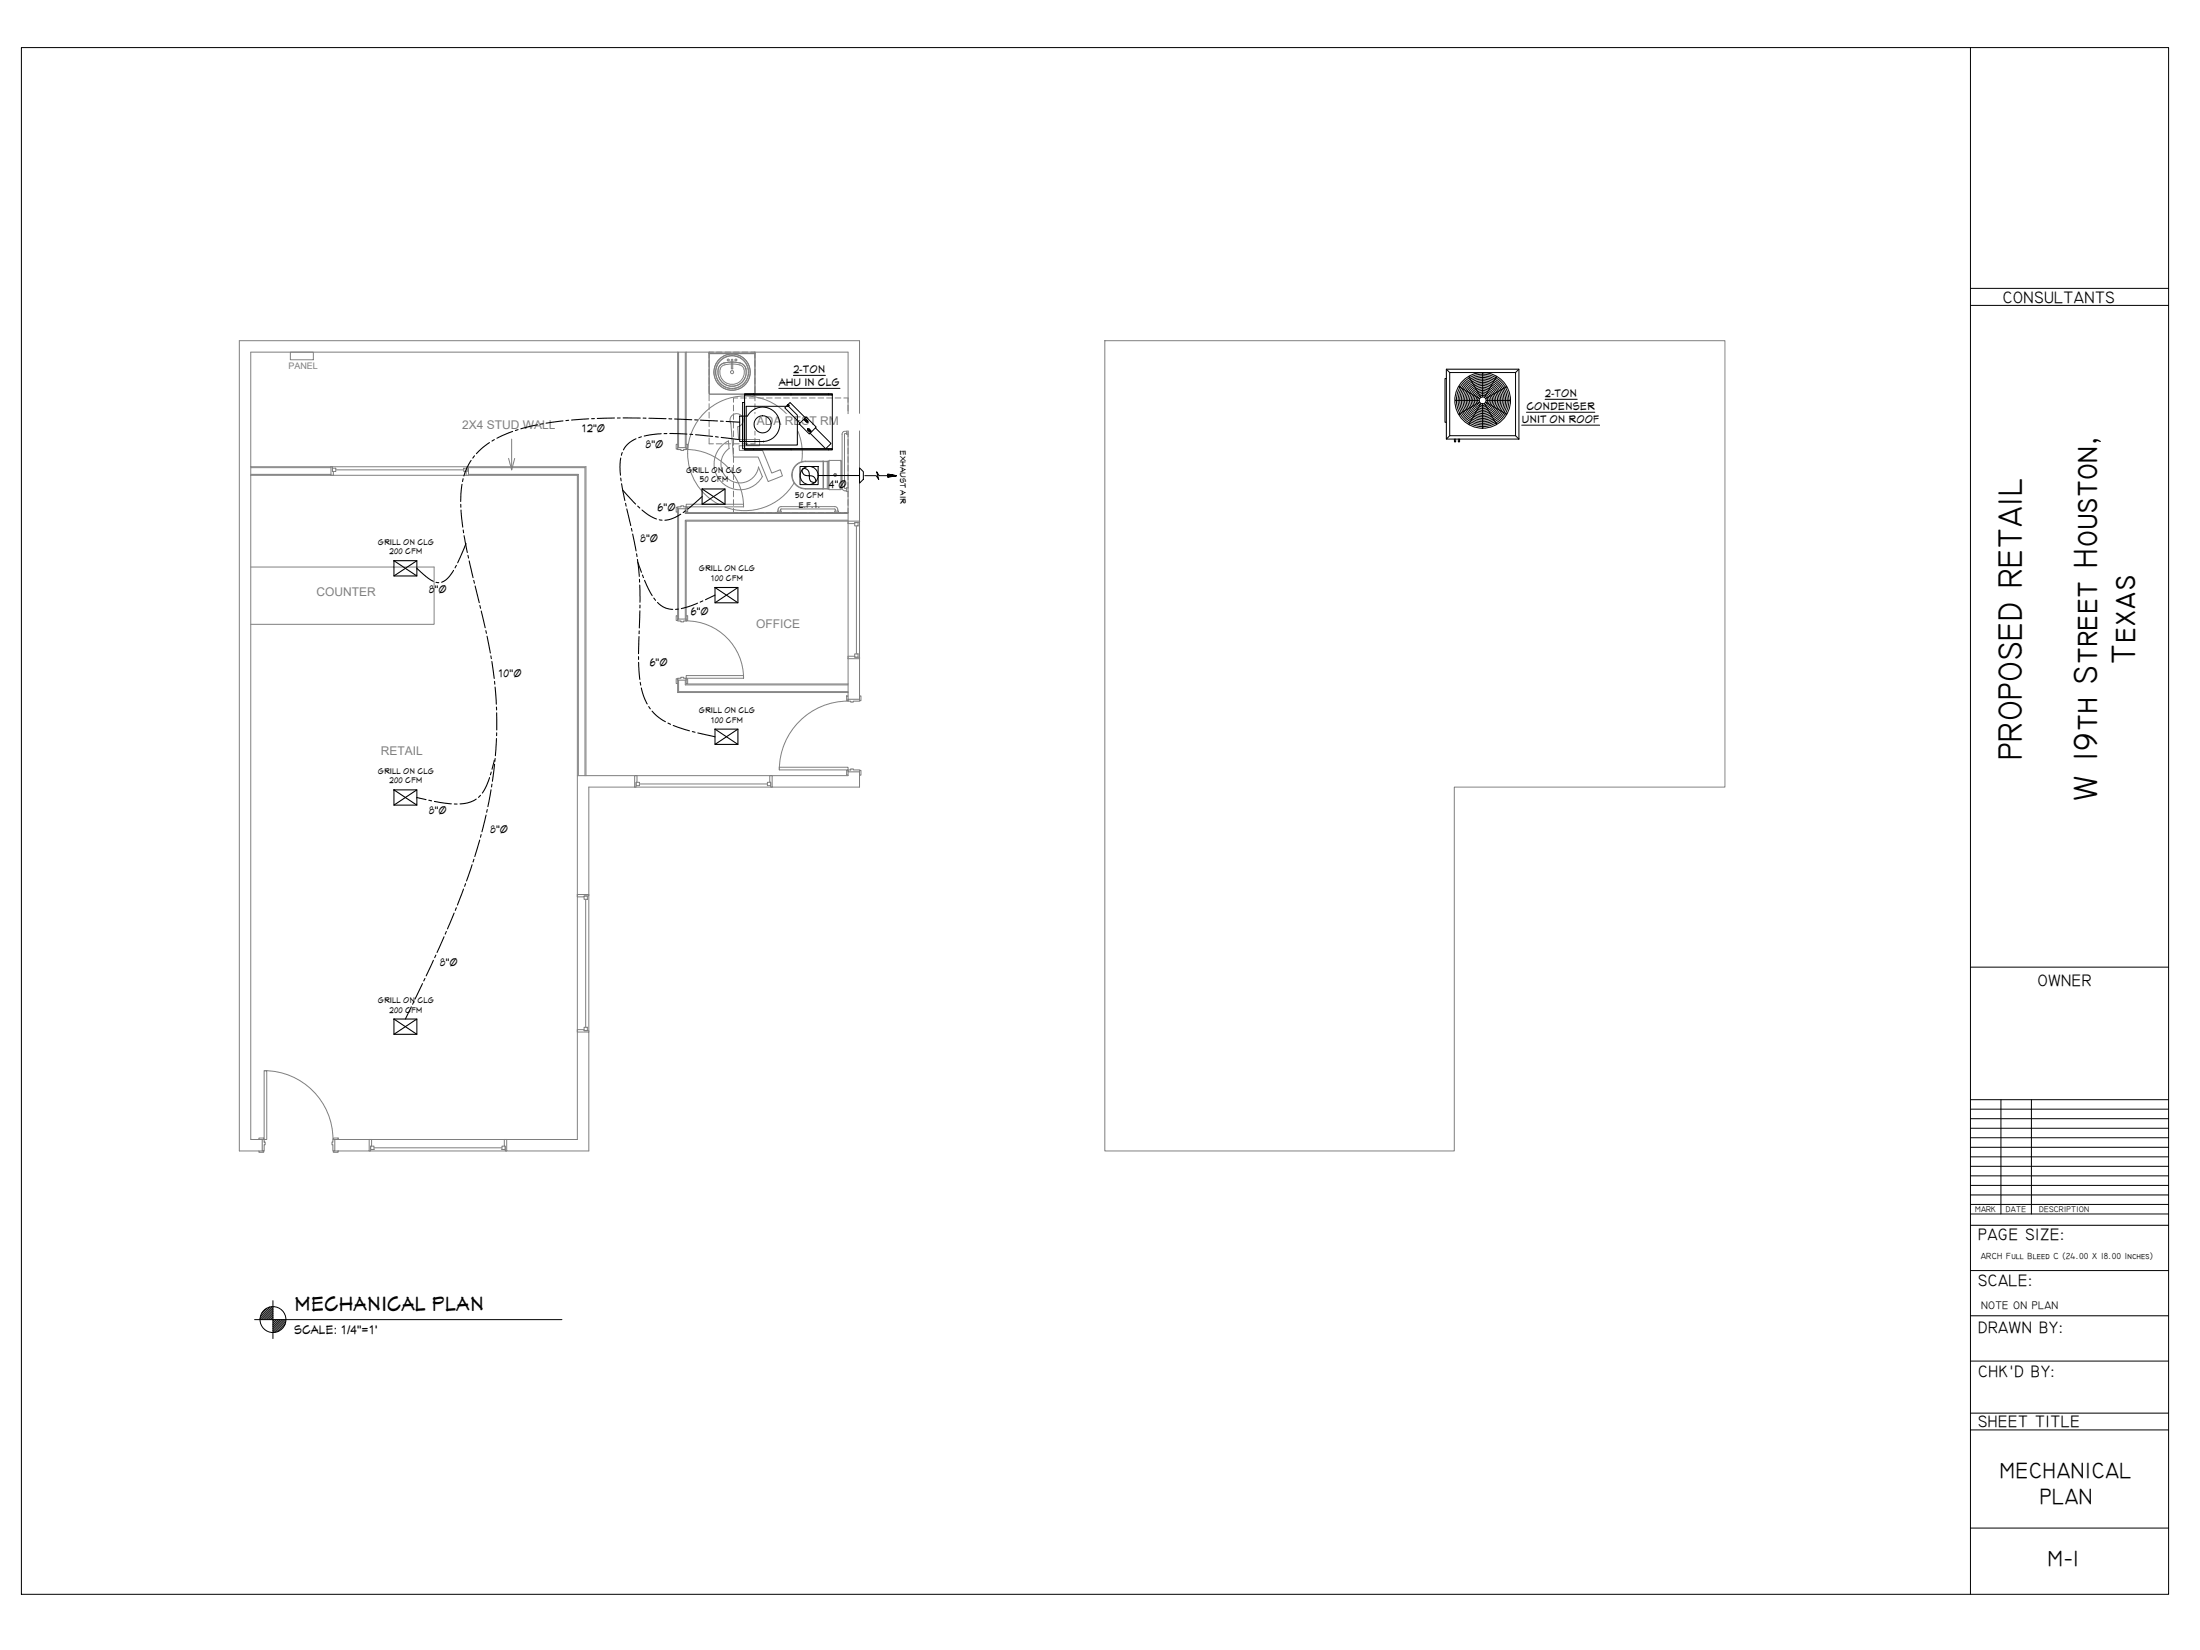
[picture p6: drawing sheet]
<svg xmlns="http://www.w3.org/2000/svg" width="610mm" height="457mm" viewBox="0 0 610 457" stroke-linecap="round" stroke-linejoin="round" font-family="sans-serif">
<!-- layer: Level 1|A-WALL -->
<g fill="none" stroke="#808080" stroke-width=".28">
<path d="M187.8 97.6v25.5M188 97.6v26.4M189.9 97.6v26.4M190.1 97.6v25.5M69.5 129.3h60.3M69.5 129.6h22.2M69.5 131.4h22.2M91.7 129.3v2.4h-22.2M91.7 131.7h38.1M129.8 129.6h32.3v85.3M129.8 131.4h30.5v83.5M187.8 141.9v28.7"/>
<path d="M188 141v30.5M189.9 141v1.3h45.1M189.9 144.4h48.3M190.1 141.9l44.9 .1M190.1 144.4v26.2M235 144.1h-45.1v27.4M187.8 189.4v2.5h47.2M188 188.5v3.1h47M189.9 188.5v1.3h45.1M190.1 189.4l44.9 .1M235 182.5h3.2v10.3M235 192.8v-95.2h-165.5v218.1h2.2"/>
<path d="M238.2 182.5v-88.1h-171.9v224.5h5.4M160 214.9h15.9M162.4 214.9v-85.6h-32.6v2.4h30.2v116.2M175.9 218.1h38.1M214 214.9h-38.1v3.2h-12.7v29.8h-3.2M235 214.8l-21 .1v3.2h24.2v-3.3M160 247.9v38.1h3.2v32.9h-22.8v-3.2h19.6v-29.7M163.2 247.9v38.1M93.7 315.7h46.7M102.3 315.7v3.2h-8.6M102.3 318.9h38.1"/>
</g>
<!-- layer: Level 1|A-DOOR -->
<g fill="none" stroke="#808080" stroke-width=".28">
<path d="M187.4 123.1h.4v1.3h-.4zM190.1 123.1h.4v1.3h-.4zM190.1 139.7h15.9v.7h-15.9zM190.2 124.5a15.9 15.9 0 0 1 15.8 15.9M187.4 140.6h.4v1.3h-.4zM190.1 140.6h.4v1.3h-.4zM187.4 170.6h.4v1.3h-.4zM190.1 170.6h.4v1.3h-.4zM190.2 172a15.9 15.9 0 0 1 15.8 15.9M187.4 188.1h.4v1.3h-.4zM190.1 188.1h.4v1.3h-.4zM190.1 187.2h15.9v.7h-15.9z"/>
<path d="M234.6 192.8h.4v1.4h-.4zM235 194.3a19.1 19.1 0 0 0-19.1 19M238.2 192.8h.4v1.4h-.4zM215.9 212.6h19.1v.7h-19.1zM234.6 213.5h.4v1.3h-.4zM238.2 213.5h.4v1.3h-.4zM73.2 296.7h.7v19h-.7zM73.2 296.7a19.1 19.1 0 0 1 19.1 19M71.7 315.3h1.4v.4h-1.4zM71.7 318.9h1.4v.4h-1.4zM92.4 315.3h1.3v.4h-1.3zM92.4 318.9h1.3v.4h-1.3z"/>
</g>
<!-- layer: Level 1|A-DOOR-FRAM -->
<path d="M187.8 124h2.3v.6l-1.4 .2v-.2h-.9zM187.8 140.4h.9v-.2h.7v.2h.7v.6h-2.3zM187.8 171.5h2.3v.6l-1.4 .2v-.2h-.9zM187.8 187.9h.9v-.2h.7v.2h.7v.6h-2.3zM235 193.8h3.2v.5h-1.7v.2h-.8v-.2h-.7zM235 213.3h.7v-.2h.8v.2h1.7v.6h-3.2zM72.7 315.7h.5v.8h.3v.7h-.3v1.7h-.5zM92.2 315.7h.6v3.2h-.6v-1.7h-.2z" fill="none" stroke="#808080" stroke-width=".3"/>
<!-- layer: Level 1|Q-CASE -->
<g fill="none" stroke="#808080" stroke-width=".28">
<path d="M196.5 97.6v11.6h12.7v-11.6v.4h-12.7h12.7v11.2h-12.7zM69.5 157.1h50.8v15.9h-50.8"/>
<circle cx="202.9" cy="103.1" r="4.5"/>
</g>
<!-- layer: Level 1|P-SANR-FIXT -->
<g fill="none" stroke="#808080" stroke-width=".28">
<path d="M202.7 99.6l.3 .2 .1 2.3-.2 .2-.3-.2zM199.1 102.1a3.9 3.9 0 0 0 3.8 4.9 3.9 3.9 0 0 0 3.7-4.9M199.9 101.7a6.4 6.4 0 0 1 5.4-.5 2.86 2.86 0 0 1-.5 4.7 3.4 3.4 0 0 1-4.1-.2 3.4 3.4 0 0 1-.8-4zM200.6 100.6l-1.2 .7-.4 .8M200.6 100.6l2.6-.3 1.9 .3M200.6 100.6l2.3-.3 2.2 .3M205.1 100.6l1.2 .7 .4 .8M223.2 127.8h4.8M223.2 135.4h6.5M223.2 127.9h6.5M223.2 127.8a3.9 3.9 0 0 0-3.8 3.8 3.9 3.9 0 0 0 3.8 3.9M223.2 127.9a3.7 3.7 0 0 0-3.7 3.7 3.7 3.7 0 0 0 3.7 3.8"/>
<path d="M228 127.8h1.7v7.7h-1.7zM228.1 127.8l.1 7.6-5 .1M229.2 127.8v7.7M229.8 135.7h3.1M229.8 127.6h3.1M229.8 127.6l-.1 .2v7.8l.1 .1M231.4 131.3v.6M232.9 127.6l.1 .1M233 127.7v7.9l-.1 .1M233 127.8v7.7"/>
<circle cx="201.8" cy="99.7" r=".26"/>
<circle cx="203.9" cy="99.7" r=".26"/>
<circle cx="202.9" cy="103.1" r="4.6"/>
<circle cx="202.9" cy="103.1" r="5"/>
<circle cx="202.9" cy="103.1" r=".43"/>
<circle cx="231.4" cy="131.6" r=".39"/>
<circle cx="231.4" cy="131.6" r=".29"/>
<circle cx="231.4" cy="131.6" r=".31"/>
</g>
<!-- layer: Level 1|Q-SPCQ -->
<g fill="none" stroke="#808080" stroke-width=".28">
<path d="M202.5 117.4a1.84 1.84 0 0 1 .9-2.6 1.84 1.84 0 0 1 2.5 1.2 1.84 1.84 0 0 1-1.5 2.3l.3 3.5h5.8v1.7h-5.7l.1 1.3h6.4l2.5 6.3 2.4-.9 .6 1.7-3.9 1.5-2.8-6.8h-6.9l-.7-9.2M234.6 119.5l-.9 .1-.4 .6v15.1l.5 .6 .8 .1M235 119.3h-.4v1h.4M201.8 122.2l.2 2.1a5.2 5.2 0 0 0 .2 8.7 5.2 5.2 0 0 0 8-3.6l1 2.7M201.9 122.2a7.1 7.1 0 0 0-2.1 11.3 7.1 7.1 0 0 0 11.5-1.5M220.1 133.8a15.9 15.9 0 0 1-19.3 6.7M222.1 127.9a15.9 15.9 0 0 0-22.9-16.4 15.9 15.9 0 0 0 0 28.2M234.6 120.1l-.6 .2v14.9l.6 .1M235 135.1h-.4v1.1h.4M215.4 142v-.4h1.1v.4M215.6 141.6l.1-.8 .6-.4h15.1l.7 .5v.7M216.3 141.6l.1-.6h14.9l.2 .6"/>
<path d="M231.3 142v-.4h1v.4"/>
</g>
<!-- layer: Level 1|A-GLAZ -->
<g fill="none" stroke="#808080" stroke-width=".28">
<path d="M91.7 129.3h.4v1.3h.3v1.1h-.7M92.1 129.7h.9v.9h-.9zM93 130.2h35.5M128.5 129.7h.9v.9h-.9zM129.8 129.3h-.4v1.3h-.2v1.1h.6M235 144.4v.7h1.8v-.3h1.4v-.4M236.8 144.8h1v.9h-1zM237.3 145.7v35.5M235 182.5v-.7h1.8v.3h1.4v.4M236.8 181.2h1v.9h-1zM175.9 214.9h.6v1.9h-.2v1.3h-.4M176.3 216.8h.9v.9h-.9z"/>
<path d="M177.2 217.2h35.4M212.6 216.8h1v.9h-1zM214 214.9h-.7v1.9h.3v1.3h.4M160 247.9v.6h1.8v-.2h1.4v-.4M161.8 248.3h1v.9h-1zM162.3 249.2v35.4M160 286v-.7h1.8v.3h1.4v.4M161.8 284.6h1v1h-1zM102.3 315.7h.7v1.9h-.3v1.3h-.4M102.7 317.6h.9v.9h-.9zM103.6 318.1h35.5M139.1 317.6h.9v.9h-.9z"/>
<path d="M140.4 315.7h-.7v1.9h.3v1.3h.4"/>
</g>
<!-- layer: Level 1|A-DETL-HDLN -->
<g fill="none" stroke="#808080" stroke-width=".28">
<path d="M196.5 99.9v1.6M197.7 97.6h-1.2v1.6M198.5 97.6h1.6M200.9 97.6h1.5M203.2 97.6h1.6M205.6 97.6h1.6M208 97.6h1.2v1.6M209.2 99.9v1.6M196.5 102.3v1.6M196.5 104.7v1.6M196.5 107.1v1.6M196.5 109.5v1.6"/>
<path d="M196.5 111.9v1.6M196.5 114.2v1.6M196.5 116.6v1.6M196.5 119v1.6M203.2 112.3v1.6M203.2 114.6v1.6M203.2 117v1.6M203.2 119.4v1.6M204.4 110.3h-1.2v1.2M205.2 110.3h1.6M207.6 110.3h1.6M209.2 102.3v1.6"/>
<path d="M209.2 104.7v1.6M209.2 107.1v1.6M209.2 109.5v1.6M209.2 111.9v1.6M209.2 114.2v1.6M209.2 116.6v1.6M209.2 119v1.6M210 110.3h1.6M212.4 110.3h1.6M214.8 110.3h1.5M217.1 110.3h1.6M219.5 110.3h1.6"/>
<path d="M221.9 110.3h1.6M224.3 110.3h1.6M226.7 110.3h1.5M229 110.3h1.6M231.4 110.3h1.6M233.8 110.3h1.2v1.2M235 112.3v1.6M235 114.6v1.6M235 117v1.6M235 119.4v1.6M196.5 121.4v1.6h1.2M198.5 123h1.6"/>
<path d="M200.9 123h1.5M203.2 121.8v1.6M203.2 124.2v1.6M203.2 126.6v1.5M203.2 128.9v1.6M203.2 131.3v1.6M203.2 133.7v1.6M203.2 136.1v1.6M203.2 138.5v1.5M203.2 123h1.6M205.6 123h1.6M209.2 121.4v1.6h-1.2"/>
<path d="M235 121.8v1.6M235 124.2v1.6M235 126.6v1.5M235 128.9v1.6M235 131.3v1.6M235 133.7v1.6M235 136.1v1.6M235 138.5v1.5M203.2 140.8v1.2h1.2M205.2 142h1.6M207.6 142h1.6M210 142h1.6"/>
<path d="M212.4 142h1.6M214.8 142h1.5M217.1 142h1.6M219.5 142h1.6M221.9 142h1.6M224.3 142h1.6M226.7 142h1.5M229 142h1.6M231.4 142h1.6M235 140.8v1.2h-1.2"/>
</g>
<!-- layer: Level 1|A-DETL-THIN -->
<path d="M80.5 97.6h6.3v2.1h-6.3z" fill="none" stroke="#808080" stroke-width=".28"/>
<!-- layer: Level 1|G-ANNO-TEXT -->
<g fill="#fff" stroke="#fff" stroke-width=".28">
<path d="M209.1 114.8v4.4l29.2-4.4zM209.1 119.2l29.2-4.4v4.4z"/>
<path d="M209.1 171v4.3l17.3-4.3zM209.1 175.3l17.3-4.3v4.3z"/>
<path d="M127.6 115.9v4.4l34-4.4zM127.6 120.3l34-4.4v4.4z"/>
<path d="M87.3 162.3v4.3l21.4-4.3zM87.3 166.6l21.4-4.3v4.3z"/>
<path d="M105.2 206.3v4.4l15.4-4.4zM105.2 210.7l15.4-4.4v4.4z"/>
<path d="M79.7 100.1v3.3l10.7-3.3zM79.7 103.4l10.7-3.3v3.3z"/>
</g>
<path d="M140.9 127l.9 3.2 .8-3.2M141.8 121.7v8.5" fill="none" stroke="#808080" stroke-width=".28"/>
<!-- layer: 0 -->
<g fill="none" stroke="#000" stroke-width=".28">
<path d="M205 115.3h.8v7h-.8zM205.8 111.5h.5v12.9h-.5zM205.8 115.3h1.3a4.8 4.8 0 0 1 8.3-.2 4.8 4.8 0 0 1-4.1 7.2h-5.5M206.3 109.1h24.3v.3h-24.3zM206.3 109.4h24.3v15h-24.3zM206.8 112.6h11.7l2.4 2.4v8.3h-14.1zM208.8 109.1v.3M215.8 107.6h16.9M219.2 109.1v.3M219.8 104h8.9M221.4 117.5l2-2 2.8 2.8-1.9 2zM223.1 115.8l-4.2-4.3-1.5 1.5 4.3 4.2"/>
<path d="M223.4 116.1h-.3l-.2 .3 .8 .6 .2-.3-.5-.6M224.2 118.9l.5 .5-.2 .3h-.2M224.2 118.8h-.2l-.2 .3 .5 .6M226 118.6l4.3 4.3-1.5 1.5-4.3-4.4M229.6 109.1v.3M400.8 102.3h20.1v19.4h-20.1zM400.8 104.9h-.4v12.1h.4M400.8 102.3l.9 .9M401.7 103.2h18.2v17.5h-18.2zM403.6 111h6.3M404.5 107.3l5.5 3.2M407.2 104.7l3.2 5.4"/>
<path d="M410 111.4l-5.5 3.2M410.4 111.8l-3.2 5.4M410.8 103.7v6.3M410.8 111.9v6.3M411.3 111.8l3.2 5.4M411.6 111.4l5.5 3.2M411.8 111h6.3M414.5 104.7l-3.2 5.4M417.1 107.3l-5.5 3.2M420.9 102.3l-1 .9M421.7 117.8h21.5M423 114.2h18.9"/>
<path d="M428.1 110.6h8.9M206.3 124.4h24.3v.3h-24.3zM208.8 124.4v.3M219.2 124.4v.3M229.6 124.4v.3M401.7 120.7l-.9 1M403 121.7v.7h.4v-.7M404.1 121.7v.7h.3v-.7M419.9 120.7l1 1"/>
<circle cx="211.3" cy="117.6" r="2.36"/>
<circle cx="218.4" cy="112.3" r=".14"/>
<circle cx="218.4" cy="112.3" r=".26"/>
<circle cx="223.4" cy="116.5" r=".22"/>
<circle cx="223.4" cy="116.5" r=".12"/>
<circle cx="224.2" cy="119.2" r=".22"/>
<circle cx="224.2" cy="119.2" r=".12"/>
<circle cx="403.4" cy="110.9" r=".07"/>
<circle cx="404.4" cy="107.2" r=".07"/>
<circle cx="404.4" cy="114.7" r=".07"/>
<circle cx="407.1" cy="104.4" r=".07"/>
<circle cx="407.1" cy="117.4" r=".07"/>
<circle cx="410.8" cy="118.4" r=".07"/>
<circle cx="410.8" cy="103.5" r=".07"/>
<circle cx="410.8" cy="110.9" r="1.85"/>
<circle cx="410.8" cy="110.9" r="5"/>
<circle cx="410.8" cy="110.9" r="4.1"/>
<circle cx="410.8" cy="110.9" r="4.6"/>
<circle cx="410.8" cy="110.9" r=".96"/>
<circle cx="410.8" cy="110.9" r="1.41"/>
<circle cx="410.8" cy="110.9" r="2.32"/>
<circle cx="410.8" cy="110.9" r="3.2"/>
<circle cx="410.8" cy="110.9" r="2.76"/>
<circle cx="410.8" cy="110.9" r="3.7"/>
<circle cx="410.8" cy="110.9" r="5.5"/>
<circle cx="410.8" cy="110.9" r="5.9"/>
<circle cx="410.8" cy="110.9" r="6.8"/>
<circle cx="410.8" cy="110.9" r="6.4"/>
<circle cx="410.8" cy="110.9" r="7.3"/>
<circle cx="410.8" cy="110.9" r="7.7"/>
<circle cx="414.6" cy="104.4" r=".07"/>
<circle cx="414.6" cy="117.4" r=".07"/>
<circle cx="417.3" cy="114.7" r=".07"/>
<circle cx="417.3" cy="107.2" r=".07"/>
<circle cx="418.3" cy="110.9" r=".07"/>
</g>
<g fill="#000" stroke="#000" stroke-width=".28">
<circle cx="223" cy="116.1" r=".08"/>
<circle cx="223.8" cy="116.9" r=".08"/>
<circle cx="223.8" cy="118.8" r=".08"/>
<circle cx="224.6" cy="119.6" r=".08"/>
<circle cx="211.6" cy="122.3" r=".08"/>
</g>
<!-- layer: M-Duct -->
<g fill="none" stroke="#000" stroke-width=".3">
<path d="M194.5 135.5h6.4v4.2h-6.4zM194.5 135.5l6.4 4.2M200.9 135.5l-6.4 4.2M109.2 155.4h6.3v4.2h-6.3zM109.2 155.4l6.3 4.2M115.5 155.4l-6.3 4.2M198.1 162.8h6.4v4.2h-6.4zM198.1 162.8l6.4 4.2M204.5 162.8l-6.4 4.2M109.2 218.9h6.3v4.2h-6.3zM109.2 218.9l6.3 4.2M115.5 218.9l-6.3 4.2"/>
<path d="M198.1 202h6.4v4.3h-6.4zM198.1 202l6.4 4.3M204.5 202l-6.4 4.3M109.2 282.4h6.3v4.2h-6.3zM109.2 282.4l6.3 4.2M115.5 282.4l-6.3 4.2"/>
</g>
<!-- layer: f. duct -->
<g fill="none" stroke="#000" stroke-width=".3">
<path d="M142 119.5l-4.3 1.9M143.6 119l-.8 .3M148.9 117.7l-4.6 1.1M150.5 117.4l-.8 .1M156 116.6l-4.7 .7M157.6 116.5h-.8M163.1 116.1l-4.7 .3M164.7 116h-.8M170.3 115.8l-4.8 .2M171.1 115.8h.8M172.7 115.8h4.7M178.2 115.8l.8 .1"/>
<path d="M179.8 115.9l4.8 .1M185.3 116l.8 .1M186.9 116.1l4.8 .2M192.5 116.3l.8 .1M194.1 116.4l4.7 .2M199.6 116.7h.8M201.2 116.8l3.8 .2M127.7 139.7v.8M128 134.2l-.3 4.8M128.3 132.7l-.1 .7M130.5 127.6l-1.2 2.1-.8 2.2M131.5 126.3l-.5 .6"/>
<path d="M135.6 122.6l-2.2 1.7-1.4 1.4M137 121.8l-.7 .4M172 126.9l-.2 2.2 .1 2.6M172 132.5l.1 .7M172.2 134l.9 4.7M172.4 125.4l-.2 .8M172.6 135.8l3.5 3.9M173.3 139.5l.2 .8M176.2 121.6l-2.1 1.3-1.4 1.8M177.7 121l-.7 .3M183.2 120.2l-4.7 .6M184.8 120.1l-.8 .1"/>
<path d="M185.6 120.1l4.8 .2M191.1 120.3l.8 .1M192.7 120.5l4.8 .4M194.5 137.6l-3.9 3.5M198.2 121l.8 .1M199.8 121.2l4.9 .6M226.7 131.8h11.5M115.5 157.5l2.6 2.3 2 1.3M125.7 158.1l-1.7 2.2-1.6 1M126.4 156.7l-.3 .7M127.7 141.3l.5 4.8M128.4 146.9l.1 .7"/>
<path d="M128.6 148.4l.9 4.7M129.1 150.6l-2.3 5.4M129.7 153.9l.1 .7M130 155.4l1.1 4.7M173.7 141l1.1 4.6M175 146.4l.1 .8M175.3 148l1 4.7M176.4 153.4l.1 .8M176.6 155l.5 4.7M176.7 140.2l.6 .6M176.7 155.8l1 2.8M177.9 141.3l2.2 1.7 1.8 .8"/>
<path d="M178 159.3l.3 .8M182.7 144l.8 .1M188.6 142.5l-2.3 1.2-2.1 .4M189.9 141.6l-.6 .4M120.8 161.4l.8 .1M131.3 160.8l.2 .8M131.7 162.4l1.1 4.6M133 167.8l.2 .8M133.3 169.3l1.1 4.6M134.6 174.7l.2 .8M135 176.3l.9 4.7M177.1 176.4l-.2 4.7"/>
<path d="M177.1 174.8v.8M177.2 160.5v.8M177.3 162.1v4.8M177.3 169.2l-.2 4.8M177.3 167.7v.8M178.6 160.8l2.1 4.3M181.2 165.7l.5 .6M182.2 166.9l2.1 1.5 2.1 .4M188 168.8h-.8M193.3 167.1l-4.5 1.5M194.8 166.5l-.8 .3M198.1 164.9l-2.6 1.3"/>
<path d="M136 181.7l.1 .8M136.3 183.3l.6 4.7M137 188.8l.1 .8M137.2 190.4l.3 4.7M137.6 195.9v.8M137.6 197.5v4.8M176.9 181.9v.8M177 183.5l.3 4.8M177.4 189.1l.1 .7M177.7 190.6l.7 2.4 .9 2.1M179.7 195.8l.5 .6M180.7 197l1.7 1.7 2 1.3"/>
<path d="M135.7 215.5l-1 2.4-1.1 1.9M136.1 218.8l-.9 4.7M136.1 213.9l-.2 .8M136.3 217.3l-.1 .8M137 210.7l-.7 2.5M137 211.8l-.6 4.7M137.2 210.2l-.1 .8M137.6 204.6l-.3 4.8M137.6 203.1v.8M185.1 200.4l.7 .3M186.5 201l4.6 1.5M191.8 202.7l.8 .2"/>
<path d="M193.4 203.1l4.7 1.1M115.5 221l2.5 .6M118.8 221.7l.8 .2M120.4 222.1l4.7 .6M125.9 222.8h.8M130.8 239.6l-1.5 4.5M131.3 238.1l-.2 .7M132 221.4l-2 1-2.5 .4M132.9 232.8l-1.3 4.5M133.1 220.4l-.5 .5M133.3 231.2l-.2 .8M134.7 225.8l-1.2 4.7"/>
<path d="M135 224.3l-.1 .8M123 259.6l-1.9 4.3M123.7 258.1l-.3 .7M125.8 253l-1.8 4.4M126.4 251.5l-.2 .8M128.4 246.3l-1.7 4.5M129 244.9l-.3 .7M114 279l-1.7 3.4M114.7 277.6l-.4 .7M117.1 272.5l-2.1 4.3M117.8 271.1l-.4 .7M120.1 266.1l-2 4.3"/>
<path d="M120.8 264.6l-.4 .8"/>
</g>
<!-- layer: E-Wire-Powr -->
<g fill="none" stroke="#000" stroke-width=".28">
<path d="M221.7 129.3h5v5h-5zM222.4 129.9l.7-.1 .8 .5 .3 .7 .3 2.1 .6 .5h.8l.1-.6-.5-.9-.6-.2-1.6-.1-.8-.5-.3-.8z"/>
<circle cx="224.2" cy="131.8" r="2.51"/>
</g>
<!-- layer: 0 -->
<path d="M306.1 94.4h171.9v123.7h-75v100.8h-96.9z" fill="none" stroke="#808080" stroke-width=".28"/>
<!-- layer: MECH -->
<path d="M238.2 129.6l1 1.1v2.1l-1 1.1zM239.6 131.8h3.2l.7 1.1-.6-2.2 .7 1.1h4.8l-2.4-.2v-.1l2.4 .3-2.4 .2v.1l2.4-.3-2.4 .5v-1l2.4 .5" fill="none" stroke="#000" stroke-width=".28"/>
<!-- layer: 1 -->
<g fill="none" stroke="#000" stroke-width=".28">
<path d="M70.5 365.7h85.2M73.9 362.5l-1.4 1.4M74.7 362.2l-2.5 2.6M75.4 362.1l-3.3 3.3M75.6 362.4l-3.3 3.3M75.6 362.9l-2.7 2.8M75.6 363.4l-2.2 2.3M75.6 363.9l-1.7 1.8M75.6 364.5l-1.2 1.2M75.6 365l-.6 .7M75.6 365.5l-.1 .2M75.6 360.4v10.5"/>
<path d="M76 365.7l-.4 .4M76.6 365.7l-1 .9M77.1 365.7l-1.5 1.4M77.6 365.7l-2 1.9M78.1 365.7l-2.5 2.5M78.7 365.7l-3.1 3M79 367l-2.1 2M79.2 366.2l-3 3M79.2 365.7l-3.6 3.5"/>
<circle cx="75.6" cy="365.6" r="3.6"/>
</g>
<!-- layer: G-Anno-Stnd-Titl-Otln -->
<path d="M5.9 13.2h595v428.6h-595zM546 13.2v428.6" fill="none" stroke="#000" stroke-width=".28"/>
<!-- layer: G-Anno-Stnd-Titl-Bdry -->
<path d="M546 79.9h54.9M546 268h54.9M546 315.3h54.9M546 310h54.9M546 304.7h54.9M546 339.5h54.9M546 391.6h54.9M546 423.4h54.9" fill="none" stroke="#000" stroke-width=".28"/>
<!-- layer: G-Anno-Stnd-Titl-Thin -->
<g fill="none" stroke="#000" stroke-width=".28">
<path d="M546 84.6h54.9M546 317.9h54.9M546 312.6h54.9M546 307.3h54.9M554.4 304.7v31.7M562.9 304.7v31.7M546 336.4h54.9M546 333.7h54.9M546 331.1h54.9M546 328.5h54.9M546 325.8h54.9M546 323.2h54.9"/>
<path d="M546 320.5h54.9M546 352.1h54.9M546 364.6h54.9M546 377.1h54.9M546 396.2h54.9"/>
</g>
<!-- layer: 0 -->
<g fill="#000">
<path d="M577.4 26.7l.7-.3v.4l-.4 .1-.1 .6 .4 .4 .6 .1h.6l.2-.3-.1-.5-.5-.3 .1-.4 .3 .2 .5 .7-.1 .7-.6 .3-1.3-.2-.4-.7zM577.4 34.7l.5-.1 1.8 .3v.4l-1.8-.3-.3 .2 .4 .7 1.7 .4v.4l-1.7-.3-.4 .1 .3 .7 1.8 .5v.4l-2.4-.5v-.4l.4 .1-.4-.6 .1-.5a.36 .36 0 0 0 .2-.4 .36 .36 0 0 0-.3-.3zM577.4 20.4l.5-.1 1.8 .3v.4l-1.8-.3-.3 .1 .4 .8 1.7 .4v.4l-1.7-.3-.4 .1 .3 .7 1.8 .5v.4l-2.4-.5v-.4l.4 .1-.4-.6 .1-.6a.36 .36 0 0 0 .2-.3 .36 .36 0 0 0-.3-.4zM576.4 29.8l3.3 .6v.4l-3.3-.6zM579.2 29.1l.5 .2v.4l-.5-.1zM576.5 52.9l.8 .2v-.4h.3v.4l1.3 .3a.28 .28 0 0 0 .4 0 .28 .28 0 0 0 .1-.4l.3 .3-.2 .6-1.9-.4v.3h-.3v-.3l-.6-.2zM577.4 54.3l.6-.1 1.7 .4v.4l-1.7-.4-.4 .2 .4 .8 1.7 .4v.4l-1.8-.4-.3 .2 .3 .7 1.8 .4v.4l-2.4-.4v-.4h.4l-.4-.5 .1-.6a.25 .25 0 0 0 .3-.2 .25 .25 0 0 0-.3-.3l-.1-.4zM576.4 49.1l1.3 .3-.4-.7v-.4l.4-.3 2 .3v.4l-1.8-.3-.3 .2 .2 .7 1.9 .5v.4l-3.3-.7zM577.4 45l.3 .1v.3l.2 .4 1.8 .5v.4l-2.4-.5v-.4l.5 .2-.5-.6zM577.4 71.5l.5-.2 1.8 .3v.5l-1.8-.4-.3 .2 .4 .7 1.7 .4v.4l-1.8-.3-.3 .2 .4 .7 1.7 .4v.4l-2.4-.5v-.4l.4 .1-.4-.6 .1-.5a.36 .36 0 0 0 .2-.4 .36 .36 0 0 0-.3-.3zM577.4 66.7l.5-.2 1.8 .4v.4l-1.8-.3-.3 .1 .3 .8 1.8 .5v.4l-2.4-.5v-.4l.4 .1-.4-.6zM577.3 64.1l2.1 1.7-.1-1.4 .4 .1v1.8l-2.1-1.6 .1 1.3-.4-.1z"/>
<path d="M577.4 60.6l.5-.1 1.8 .4v.4l-1.8-.4-.3 .2 .4 .7 1.7 .5v.4l-1.8-.4-.3 .2 .4 .7 1.7 .4v.4l-2.4-.5v-.4l.4 .1-.4-.5 .1-.6a.36 .36 0 0 0 .2-.4 .36 .36 0 0 0-.3-.3zM579.2 70.4l.5 .1v.4l-.5-.1z"/>
<path d="M576.4 30.8l.5 .1v.3h-.5zM577.3 30.9l2.4 .5v.4l-2.4-.5z"/>
<path d="M577.4 24.4l.5-.4h.5l1 .4 .3 .8-.2 .7-.6 .3-1.2-.3-.4-.8zM577.8 24.5l-.2 .6 .3 .5 .7 .2 .7-.2 .1-.5-.3-.4-.7-.3z"/>
<path d="M577.5 32.3l.6-.2 1.6 .2v.4h-.3l.3 .7-.1 .7-.5 .2-.5-.2-.3-.4-.1-1.2h-.2l-.3 .2-.1 .5 .4 .5v.4l-.4-.3-.3-.7zM578.5 32.6l.2 1.2h.5l.2-.3-.1-.5z"/>
<path d="M576.4 46.7h.5v.4l-.5-.1zM577.3 46.8l2.4 .5v.4l-2.4-.5z"/>
<path d="M576.9 41.5l.7-.4h.9l.7 .3 .4 .6 .1 .5-.4 .3 .4 .6-.2 .5-.7 .4-.7-.2-.8-.7v-.6l.4-.4h-.4v-.4l1.5 .3a.34 .34 0 0 0 .5-.2 .34 .34 0 0 0-.3-.4l-.6-.3h-.7l-.7 .4-.3 .7 .1 1 .5 .8 .9 .4h1l.8-.7 .3-1-.1-.8-.6-.9v-.4l.6 .6 .4 1.1-.3 1.6-.7 .7-1.3 .2-1-.4-.8-.9-.1-1.3zM577.8 42.7l-.2 .5 .4 .4 .8 .3 .5-.3v-.4l-.3-.4-.7-.2z"/>
<path d="M577.5 58.2l.4-.2 1.8 .2v.4l-.3 .1 .3 .7-.1 .6-.4 .2-.7-.2-.3-1.5-.2-.1-.4 .3 .1 .6 .3 .3v.4l-.4-.3-.3-.6zM578.5 58.5l.2 1.1 .5 .2 .2-.3-.2-.6z"/>
<path d="M577.5 50.7l.6-.2 1.6 .2v.4h-.3l.3 .7-.1 .7-.5 .2-.5-.2-.3-.4-.1-1.2h-.2l-.3 .2-.1 .5 .4 .4v.5l-.4-.3-.3-.7zM578.5 51l.2 1.2h.5l.2-.3-.1-.5z"/>
<path d="M577.3 38.2l2.9 .7 .4 .6-.2 1-.5 .1v-.4l.3-.1 .1-.6-.3-.3-.6-.2 .3 .6-.3 .7-.9 .2-.8-.3-.4-.7 .1-.5 .3-.3-.4-.1zM577.8 38.9l-.2 .5 .3 .5 .6 .2 .8-.2 .1-.4-.3-.4-.7-.3z"/>
<path d="M576.4 68.7l.5 .1v.4l-.5-.1zM577.3 68.9l2.4 .5v.4l-2.4-.5z"/>
</g>
<g fill="#fff">
<path d="M554.6 15h31.2v63.5h-31.2z"/>
<path d="M547.3 384.8h6.6v5.2h-6.6z"/>
<path d="M547.3 372.8h16.5v3.5h-16.5z"/>
</g>
<g font-size="9.3">
<text x="591.5" y="183.9" transform="rotate(-90 591.5 183.9)">Texas</text>
<text x="560.1" y="210.7" transform="rotate(-90 560.1 210.7)">PROPOSED RETAIL</text>
<text x="581" y="221.8" transform="rotate(-90 581 221.8)">W 19th Street Houston,</text>
</g>
<text font-size="8.8" x="570.1" y="76.9" transform="rotate(-90 570.1 76.9)">TEK DESIGNER</text>
<g font-size="6.2">
<text x="554.2" y="409.6">MECHANICAL</text>
<text x="565.2" y="416.6">PLAN</text>
<text x="567.4" y="434">M-1</text>
</g>
<text font-size="5.6" x="81.5" y="363.4">MECHANICAL PLAN</text>
<g font-size="4.6">
<text x="554.9" y="83.8">CONSULTANTS</text>
<text x="564.6" y="273.2">OWNER</text>
<text x="548.1" y="343.6">PAGE SIZE:</text>
<text x="548.1" y="356.5">SCALE:</text>
<text x="548.1" y="369.4">DRAWN BY:</text>
<text x="548.1" y="381.7">CHK'D BY:</text>
<text x="548.1" y="395.4">SHEET TITLE</text>
</g>
<g font-size="3.3" fill="#808080">
<text x="128.1" y="118.9">2X4 STUD WALL</text>
<text x="209.7" y="117.8">ADA REST RM</text>
<text x="87.7" y="165.3">COUNTER</text>
<text x="209.5" y="173.9">OFFICE</text>
<text x="105.5" y="209.3">RETAIL</text>
</g>
<text font-size="3.3" x="81.5" y="369.7">SCALE: 1/4&quot;=1'</text>
<text font-size="3.1" x="548.9" y="362.8">NOTE ON PLAN</text>
<g font-size="3">
<text x="215.8" y="107">AHU IN CLG</text>
<text x="219.8" y="103.4">2-TON</text>
<text x="423" y="113.6">CONDENSER</text>
<text x="428.1" y="110">2-TON</text>
<text x="161" y="119.6">12&quot;Ø</text>
<text x="421.7" y="117.2">UNIT ON ROOF</text>
<text x="178.9" y="124.2">8&quot;Ø</text>
<text x="229.7" y="135.3">4&quot;Ø</text>
<text x="182.2" y="141.7">6&quot;Ø</text>
<text x="177.4" y="150.1">8&quot;Ø</text>
<text x="118.9" y="164.3">8&quot;Ø</text>
<text x="191.4" y="170.4">6&quot;Ø</text>
<text x="180" y="184.6">6&quot;Ø</text>
<text x="137.9" y="187.5">10&quot;Ø</text>
<text x="118.8" y="225.4">8&quot;Ø</text>
<text x="135.8" y="230.9">8&quot;Ø</text>
<text x="121.9" y="267.7">8&quot;Ø</text>
</g>
<text font-size="2.5" fill="#808080" x="79.9" y="102.3">PANEL</text>
<text font-size="2.5" x="548.8" y="348.8">ARCH Full Bleed C (24.00 X 18.00 Inches)</text>
<g font-size="2.3">
<text x="547.3" y="335.9">MARK</text>
<text x="555.8" y="335.9">DATE</text>
<text x="565" y="335.9">DESCRIPTION</text>
</g>
<g font-size="2.2">
<text x="249.5" y="124.8" transform="rotate(90 249.5 124.8)">EXHAUST AIR</text>
<text x="190.1" y="131">GRILL ON CLG</text>
<text x="193.9" y="133.7">50 CFM</text>
<text x="220.3" y="138.1">50 CFM</text>
<text x="221.3" y="140.7">E.F.1.</text>
<text x="104.7" y="150.9">GRILL ON CLG</text>
<text x="108" y="153.6">200 CFM</text>
<text x="193.7" y="158.3">GRILL ON CLG</text>
<text x="196.8" y="161">100 CFM</text>
<text x="193.7" y="197.5">GRILL ON CLG</text>
<text x="196.8" y="200.2">100 CFM</text>
<text x="104.7" y="214.4">GRILL ON CLG</text>
<text x="108" y="217.1">200 CFM</text>
<text x="104.7" y="277.9">GRILL ON CLG</text>
<text x="108" y="280.6">200 CFM</text>
</g>
</svg>
